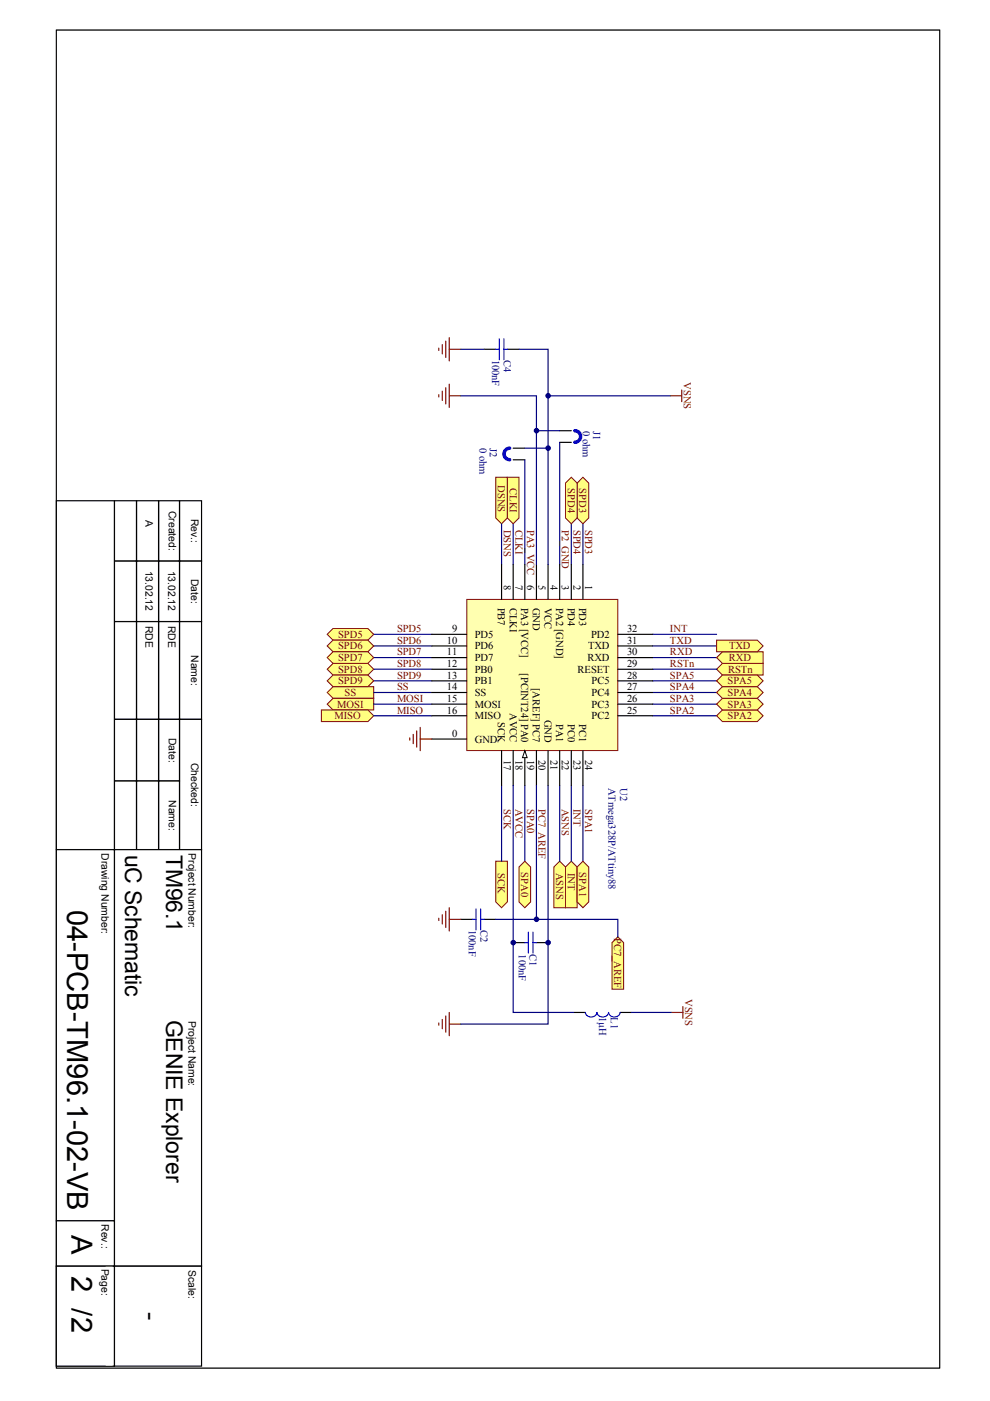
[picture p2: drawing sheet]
<svg xmlns="http://www.w3.org/2000/svg" width="210mm" height="297mm" viewBox="0 0 210 297" stroke-linecap="round" stroke-linejoin="round" font-family="sans-serif">
<path d="M12 6.4h187.2v283.6h-187.2z" fill="#fff" stroke="#000" stroke-width=".21"/>
<g fill="#fff" stroke="#000" stroke-width=".25">
<path d="M38.1 106.2h4.6v12.7h-4.6z"/>
<path d="M38.1 119h4.6v12.8h-4.6z"/>
<path d="M38.1 131.8h4.6v20.7h-4.6z"/>
<path d="M38.1 152.5h4.6v27.6h-4.6z"/>
<path d="M33.6 106.2h4.5v12.7h-4.5z"/>
<path d="M33.6 119h4.5v12.8h-4.5z"/>
<path d="M33.6 131.8h4.5v20.7h-4.5z"/>
<path d="M33.6 152.5h4.5v13.1h-4.5z"/>
<path d="M33.6 165.6h4.5v14.5h-4.5z"/>
<path d="M29 106.2h4.6v12.7h-4.6z"/>
<path d="M29 119h4.6v12.8h-4.6z"/>
<path d="M29 131.8h4.6v20.7h-4.6z"/>
<path d="M29 152.5h4.6v13.1h-4.6z"/>
<path d="M29 165.6h4.6v14.5h-4.6z"/>
<path d="M24.3 106.2h4.6v12.7h-4.6z"/>
<path d="M24.3 119h4.6v12.8h-4.6z"/>
<path d="M24.3 131.8h4.6v20.7h-4.6z"/>
<path d="M24.3 152.5h4.6v13.1h-4.6z"/>
<path d="M24.3 165.6h4.6v14.5h-4.6z"/>
<path d="M24.3 180.1h18.4v88.3h-18.4z"/>
<path d="M24.3 268.5h18.4v21.1h-18.4z"/>
<path d="M12 268.5h12.3v21.1h-12.3z"/>
<path d="M12 106.2h12.3v73.9h-12.3z"/>
<path d="M12 180.1h12.3v78.7h-12.3z"/>
<path d="M12 258.8h12.3v9.6h-12.3z"/>
</g>
<g fill="#fff" stroke="#fff" stroke-width=".25">
<path d="M41 180.6h1.2v23h-1.2z"/>
<path d="M41 216.2h1.2v17h-1.2z"/>
<path d="M41 269h1.2v20.2h-1.2z"/>
<path d="M22.5 180.6h1.3v21.7h-1.3z"/>
<path d="M22.5 259.3h1.3v8.6h-1.3z"/>
<path d="M22.5 268.7h1.3v20.7h-1.3z"/>
<path d="M28 269h7.3v20.2h-7.3z"/>
</g>
<g fill="#ffff80" stroke="#800000" stroke-width=".21">
<path d="M105.1 182.6h2.5v8.6l-1.3 1.3-1.2-1.3z" fill-rule="evenodd"/>
<path d="M68.1 150.5h9.9l1.2 1.3-1.2 1.2h-9.9z" fill-rule="evenodd"/>
<path d="M121.1 182.6l1.3 1.2v8.7h-2.5v-8.7z" fill-rule="evenodd"/>
</g>
<path d="M118.7 93.8v25.9M79.2 146.8h12.4M79.2 149.3h12.4M79.2 151.8h12.4M106.3 166.6v16" fill="none" stroke="#000080" stroke-width=".25"/>
<path d="M93 83.7v.5M93.8 82.9v2M94.5 82.2v3.4M95.3 81.5v4.9M95.3 83.9h2.4M142.1 83.9h2.4M144.5 82.7v2.5M142.3 214.7h2.5M144.8 213.4v2.5" fill="none" stroke="#800000" stroke-width=".25"/>
<path d="M118.7 91.3h2.4M118.7 93.8h2.4" fill="none" stroke="#000" stroke-width=".25"/>
<path d="M121.9 91.3a1.22 1.22 0 0 1 1.2 1.2 1.22 1.22 0 0 1-1.2 1.3" fill="none" stroke="#00f" stroke-width=".74"/>
<path d="M153.2 140.7h8.6v2.4h-8.6l-1.3-1.2z" fill-rule="evenodd" fill="#ffff80" stroke="#800000" stroke-width=".21"/>
<path d="M108.8 97.5h2.5M108.8 95h2.5M108.8 199.9h2.5M113.7 199.9h2.5M121.6 214.7h2.5M131.5 214.7h2.4" fill="none" stroke="#000" stroke-width=".25"/>
<path d="M111.3 199.9h.7M112 197.6v4.5M113 199.9h.7M113 197.6v4.5M124.1 214.7a1.27 1.27 0 0 0 1.2 .9 1.27 1.27 0 0 0 1.3-.9 1.27 1.27 0 0 0 1.2 .9 1.27 1.27 0 0 0 1.2-.9 1.25 1.25 0 0 0 1.3 .9 1.25 1.25 0 0 0 1.2-.9" fill="none" stroke="#00f" stroke-width=".25"/>
<path d="M111.3 97.5v22.2M111.3 95h4.9M111.3 166.6v16M133.9 214.7h8.4" fill="none" stroke="#000080" stroke-width=".25"/>
<path d="M108.1 95a1.22 1.22 0 0 0-1.2 1.2 1.22 1.22 0 0 0 1.2 1.3" fill="none" stroke="#00f" stroke-width=".74"/>
<path d="M118.7 182.6l1.2 1.2v8.7h-2.5v-8.7z" fill-rule="evenodd" fill="#ffff80" stroke="#800000" stroke-width=".21"/>
<path d="M113.7 91.3h5M118.7 166.6v16" fill="none" stroke="#000080" stroke-width=".25"/>
<path d="M97.7 194.9h2.5M102.6 194.9h2.5" fill="none" stroke="#000" stroke-width=".25"/>
<path d="M100.2 194.9h.7M100.9 192.7v4.4M101.9 194.9h.7M101.9 192.7v4.4" fill="none" stroke="#00f" stroke-width=".25"/>
<path d="M93 194.7v.5M93.8 193.9v2M94.5 193.2v3.5M95.3 192.5v4.9M95.3 194.9h2.4" fill="none" stroke="#800000" stroke-width=".25"/>
<path d="M105.1 101.2h2.5v8.6l-1.3 1.3-1.2-1.3z" fill-rule="evenodd" fill="#ffff80" stroke="#800000" stroke-width=".21"/>
<g fill="none" stroke="#000080" stroke-width=".25">
<path d="M97.7 74.1h4.9M106.3 111.1v8.6M108.8 111.1v8.6M121.1 111.1v8.6M123.6 111.1v8.6M79.2 139.4h12.4M79.2 137h12.4M79.2 134.5h12.4M138.4 137h13.5M138.4 134.5h13.5M79.2 144.4h12.4M79.2 141.9h12.4"/>
<path d="M138.4 144.4h13.5M138.4 151.8h13.5M138.4 149.3h13.5M138.4 146.8h13.5M121.1 166.6v16M123.6 166.6v16"/>
</g>
<path d="M93 73.8v.5M93.8 73.1v1.9M94.5 72.3v3.5M95.3 71.6v4.9M95.3 74.1h2.4M93 216.9v.5M93.8 216.1v2M94.5 215.4v3.5M95.3 214.7v4.9M95.3 217.1h2.4" fill="none" stroke="#800000" stroke-width=".25"/>
<path d="M102.6 74.1h2.5M107.6 74.1h2.4" fill="none" stroke="#000" stroke-width=".25"/>
<path d="M105.1 74.1h.8M105.9 71.8v4.5M106.8 74.1h.8M106.8 71.8v4.5" fill="none" stroke="#00f" stroke-width=".25"/>
<g fill="#ffff80" stroke="#800000" stroke-width=".21">
<path d="M111.3 182.6l1.2 1.2v7.4l-1.2 1.3-1.3-1.3v-7.4z" fill-rule="evenodd"/>
<path d="M123.6 182.6l1.2 1.2v7.4l-1.2 1.3-1.2-1.3v-7.4z" fill-rule="evenodd"/>
<path d="M153.2 150.5h7.4l1.2 1.3-1.2 1.2h-7.4l-1.3-1.2z" fill-rule="evenodd"/>
<path d="M153.2 148.1h7.4l1.2 1.2-1.2 1.2h-7.4l-1.3-1.2z" fill-rule="evenodd"/>
<path d="M153.2 145.6h7.4l1.2 1.2-1.2 1.3h-7.4l-1.3-1.3z" fill-rule="evenodd"/>
<path d="M153.2 143.1h7.4l1.2 1.3-1.2 1.2h-7.4l-1.3-1.2z" fill-rule="evenodd"/>
</g>
<path d="M138.4 139.4h13.5M138.4 141.9h13.5" fill="none" stroke="#000080" stroke-width=".25"/>
<g fill="#ffff80" stroke="#800000" stroke-width=".21">
<path d="M153.2 138.2h8.6v2.5h-8.6l-1.3-1.3z" fill-rule="evenodd"/>
<path d="M151.9 135.7h8.7l1.2 1.3-1.2 1.2h-8.7z" fill-rule="evenodd"/>
<path d="M123.6 101.2l1.2 1.2v7.4l-1.2 1.3-1.2-1.3v-7.4z" fill-rule="evenodd"/>
<path d="M107.6 101.2h2.4v8.6l-1.2 1.3-1.2-1.3z" fill-rule="evenodd"/>
<path d="M121.1 101.2l1.3 1.2v7.4l-1.3 1.3-1.2-1.3v-7.4z" fill-rule="evenodd"/>
<path d="M70.6 133.3h7.4l1.2 1.2-1.2 1.2h-7.4l-1.2-1.2z" fill-rule="evenodd"/>
<path d="M70.6 135.7h7.4l1.2 1.3-1.2 1.2h-7.4l-1.2-1.2z" fill-rule="evenodd"/>
<path d="M70.6 138.2h7.4l1.2 1.2-1.2 1.3h-7.4l-1.2-1.3z" fill-rule="evenodd"/>
<path d="M70.6 140.7h7.4l1.2 1.2-1.2 1.2h-7.4l-1.2-1.2z" fill-rule="evenodd"/>
<path d="M131 198.6l1.2 1.3v9.8h-2.4v-9.8z" fill-rule="evenodd"/>
</g>
<path d="M99 127.1h32v32h-32z" fill="#ffffb0" stroke="#800000" stroke-width=".21"/>
<g fill="none" stroke="#000" stroke-width=".25">
<path d="M106.3 119.7v7.4M108.8 119.7v7.4M111.3 119.7v7.4M113.7 119.7v7.4M116.2 119.7v7.4M118.7 119.7v7.4M121.1 119.7v7.4M123.6 119.7v7.4M91.6 134.5h7.4M91.6 137h7.4M91.6 139.4h7.4M91.6 141.9h7.4"/>
<path d="M91.6 144.4h7.4M91.6 146.8h7.4M91.6 149.3h7.4M91.6 151.8h7.4M106.3 159.2v7.4M108.8 159.2v7.4M111.3 159.2v7.4"/>
</g>
<path d="M111.3 159.2l.5 1.4h-1z" fill="#fff" stroke="#000" stroke-width=".21"/>
<g fill="none" stroke="#000" stroke-width=".25">
<path d="M131 139.4h7.4M131 137h7.4M131 134.5h7.4M91.6 156.7h7.4M113.7 159.2v7.4M116.2 159.2v7.4M118.7 159.2v7.4M121.1 159.2v7.4M123.6 159.2v7.4M131 151.8h7.4M131 149.3h7.4M131 146.8h7.4"/>
<path d="M131 144.4h7.4M131 141.9h7.4"/>
</g>
<path d="M86.9 156.4v.5M87.6 155.7v2M88.4 155v3.4M89.1 154.2v5M89.1 156.7h2.5" fill="none" stroke="#800000" stroke-width=".25"/>
<path d="M110 74.1h6.2v45.6M97.7 83.9h16v35.8M116.2 83.9h25.9M108.8 166.6v48.1h12.8M113.7 166.6v28.3M116.2 166.6v50.5h-18.5M105.1 194.9h25.9v3.7" fill="none" stroke="#000080" stroke-width=".25"/>
<g fill="#000080" stroke="#000080" stroke-width=".21">
<circle cx="116.2" cy="83.9" r=".48"/>
<circle cx="113.7" cy="91.3" r=".48"/>
<circle cx="116.2" cy="95" r=".48"/>
<circle cx="113.7" cy="194.9" r=".48"/>
<circle cx="108.8" cy="199.8" r=".48"/>
<circle cx="116.2" cy="199.8" r=".48"/>
</g>
<text font-size="9.9" fill="#800000" x="72.3" y="145.6" transform="rotate(90 72.3 145.6)">POSS</text>
<g font-size="6.2">
<text x="14.2" y="192.9" transform="rotate(90 14.2 192.9)">04aPCBaTM96.1a02aVB</text>
<text x="15.2" y="261.8" transform="rotate(90 15.2 261.8)">A</text>
<text x="15.2" y="270.6" transform="rotate(90 15.2 270.6)">2 /2</text>
</g>
<text font-size="5.3" x="30.3" y="278.2" transform="rotate(90 30.3 278.2)">a</text>
<g font-size="4.9">
<text x="26.6" y="181.2" transform="rotate(90 26.6 181.2)">uC Schematic</text>
<text x="35.3" y="181.2" transform="rotate(90 35.3 181.2)">TM96.1</text>
<text x="35.3" y="216.2" transform="rotate(90 35.3 216.2)">GENIE Explorer</text>
</g>
<g font-size="2.2" fill="#000080">
<text x="104.3" y="76.3" transform="rotate(90 104.3 76.3)">100nF</text>
<text x="106.8" y="76.3" transform="rotate(90 106.8 76.3)">C4</text>
<text x="101.6" y="95" transform="rotate(90 101.6 95)">0 ohm</text>
<text x="103.9" y="95" transform="rotate(90 103.9 95)">J2</text>
<text x="123.6" y="91.3" transform="rotate(90 123.6 91.3)">0 ohm</text>
<text x="125.8" y="91.3" transform="rotate(90 125.8 91.3)">J1</text>
<text x="129" y="167.1" transform="rotate(90 129 167.1)">ATmega328P/ATtiny88</text>
<text x="131.5" y="167.1" transform="rotate(90 131.5 167.1)">U2</text>
<text x="99.4" y="197.1" transform="rotate(90 99.4 197.1)">100nF</text>
<text x="101.9" y="197.1" transform="rotate(90 101.9 197.1)">C2</text>
<text x="110" y="202.3" transform="rotate(90 110 202.3)">100nF</text>
<text x="112.2" y="202.3" transform="rotate(90 112.2 202.3)">C1</text>
<text x="127" y="215.7" transform="rotate(90 127 215.7)">1µH</text>
<text x="129.5" y="215.7" transform="rotate(90 129.5 215.7)">L1</text>
</g>
<g font-size="2.2" fill="#800000">
<text x="145" y="81.1" transform="rotate(90 145 81.1)">VSNS</text>
<text x="105.6" y="102.9" transform="rotate(90 105.6 102.9)">DSNS</text>
<text x="108.1" y="103.5" transform="rotate(90 108.1 103.5)">CLKI</text>
<text x="120.4" y="103.5" transform="rotate(90 120.4 103.5)">SPD4</text>
<text x="122.8" y="103.5" transform="rotate(90 122.8 103.5)">SPD3</text>
<text x="106.8" y="112.3" transform="rotate(90 106.8 112.3)">DSNS</text>
<text x="109.3" y="112.3" transform="rotate(90 109.3 112.3)">CLKI</text>
<text x="111.7" y="112.3" transform="rotate(90 111.7 112.3)">PA3_VCC</text>
<text x="119.1" y="112.3" transform="rotate(90 119.1 112.3)">P2_GND</text>
<text x="121.6" y="112.3" transform="rotate(90 121.6 112.3)">SPD4</text>
<text x="124.1" y="112.3" transform="rotate(90 124.1 112.3)">SPD3</text>
<text x="71.7" y="135.2">SPD5</text>
<text x="71.7" y="137.7">SPD6</text>
<text x="84.2" y="134">SPD5</text>
<text x="84.2" y="136.5">SPD6</text>
<text x="142.1" y="136.5">TXD</text>
<text x="142.1" y="134">INT</text>
<text x="154.6" y="137.7">TXD</text>
<text x="71.7" y="140.2">SPD7</text>
<text x="71.7" y="142.6">SPD8</text>
<text x="84.2" y="141.4">SPD8</text>
<text x="84.2" y="143.9">SPD9</text>
<text x="84.2" y="139">SPD7</text>
<text x="142.1" y="141.4">RSTn</text>
<text x="142.1" y="143.9">SPA5</text>
<text x="142.1" y="139">RXD</text>
<text x="154.4" y="142.6">RSTn</text>
<text x="154.5" y="140.2">RXD</text>
<text x="71.7" y="145.1">SPD9</text>
<text x="73.1" y="147.6">SS</text>
<text x="84.2" y="148.8">MOSI</text>
<text x="84.2" y="146.4">SS</text>
<text x="142.1" y="148.8">SPA3</text>
<text x="142.1" y="146.4">SPA4</text>
<text x="154.3" y="147.6">SPA4</text>
<text x="154.3" y="145.1">SPA5</text>
<text x="70.9" y="152.5">MISO</text>
<text x="71.5" y="150">MOSI</text>
<text x="84.2" y="151.3">MISO</text>
<text x="142.1" y="151.3">SPA2</text>
<text x="154.3" y="152.5">SPA2</text>
<text x="154.3" y="150">SPA3</text>
<text x="106.8" y="171.5" transform="rotate(90 106.8 171.5)">SCK</text>
<text x="109.3" y="171.5" transform="rotate(90 109.3 171.5)">AVCC</text>
<text x="111.7" y="171.5" transform="rotate(90 111.7 171.5)">SPA0</text>
<text x="114.2" y="171.5" transform="rotate(90 114.2 171.5)">PC7_AREF</text>
<text x="119.1" y="171.5" transform="rotate(90 119.1 171.5)">ASNS</text>
<text x="121.6" y="171.5" transform="rotate(90 121.6 171.5)">INT</text>
<text x="124.1" y="171.5" transform="rotate(90 124.1 171.5)">SPA1</text>
<text x="105.6" y="185.1" transform="rotate(90 105.6 185.1)">SCK</text>
<text x="110.5" y="184.9" transform="rotate(90 110.5 184.9)">SPA0</text>
<text x="117.9" y="185.1" transform="rotate(90 117.9 185.1)">ASNS</text>
<text x="120.4" y="185.1" transform="rotate(90 120.4 185.1)">INT</text>
<text x="122.8" y="184.9" transform="rotate(90 122.8 184.9)">SPA1</text>
<text x="130.2" y="198.9" transform="rotate(90 130.2 198.9)">PC7_AREF</text>
<text x="145.3" y="211.8" transform="rotate(90 145.3 211.8)">VSNS</text>
</g>
<g font-size="2.2">
<text x="30.8" y="110.3" transform="rotate(90 30.8 110.3)">A</text>
<text x="35.8" y="108.3" transform="rotate(90 35.8 108.3)">Created:</text>
<text x="40.5" y="110" transform="rotate(90 40.5 110)">Rev.:</text>
<text x="30.8" y="121" transform="rotate(90 30.8 121)">13.02.12</text>
<text x="35.7" y="121" transform="rotate(90 35.7 121)">13.02.12</text>
<text x="40.5" y="122.8" transform="rotate(90 40.5 122.8)">Date:</text>
<text x="106.8" y="124" transform="rotate(90 106.8 124)">8</text>
<text x="109.3" y="124" transform="rotate(90 109.3 124)">7</text>
<text x="111.7" y="124" transform="rotate(90 111.7 124)">6</text>
<text x="114.2" y="124" transform="rotate(90 114.2 124)">5</text>
<text x="116.7" y="124" transform="rotate(90 116.7 124)">4</text>
<text x="119.1" y="124" transform="rotate(90 119.1 124)">3</text>
<text x="121.6" y="124" transform="rotate(90 121.6 124)">2</text>
<text x="124.1" y="124" transform="rotate(90 124.1 124)">1</text>
<text x="105.6" y="128.8" transform="rotate(90 105.6 128.8)">PB7</text>
<text x="108.1" y="128.8" transform="rotate(90 108.1 128.8)">CLKI</text>
<text x="110.5" y="128.8" transform="rotate(90 110.5 128.8)">PA3 [VCC]</text>
<text x="113" y="128.8" transform="rotate(90 113 128.8)">GND</text>
<text x="115.5" y="128.8" transform="rotate(90 115.5 128.8)">VCC</text>
<text x="117.9" y="128.8" transform="rotate(90 117.9 128.8)">PA2 [GND]</text>
<text x="120.4" y="128.8" transform="rotate(90 120.4 128.8)">PD4</text>
<text x="122.8" y="128.8" transform="rotate(90 122.8 128.8)">PD3</text>
<text x="30.8" y="132.7" transform="rotate(90 30.8 132.7)">RDE</text>
<text x="35.7" y="132.7" transform="rotate(90 35.7 132.7)">RDE</text>
<text x="94.7" y="136.5">10</text>
<text x="95.8" y="134">9</text>
<text x="100.7" y="135.2">PD5</text>
<text x="100.7" y="137.7">PD6</text>
<text x="124.7" y="137.7">TXD</text>
<text x="125.3" y="135.2">PD2</text>
<text x="133" y="136.5">31</text>
<text x="133" y="134">32</text>
<text x="40.5" y="138.9" transform="rotate(90 40.5 138.9)">Name:</text>
<text x="94.7" y="139">11</text>
<text x="94.7" y="141.4">12</text>
<text x="94.7" y="143.9">13</text>
<text x="100.7" y="140.2">PD7</text>
<text x="100.7" y="142.6">PB0</text>
<text x="110.5" y="142.8" transform="rotate(90 110.5 142.8)">[PCINT24] PA0</text>
<text x="122.4" y="142.6">RESET</text>
<text x="124.6" y="140.2">RXD</text>
<text x="133" y="143.9">28</text>
<text x="133" y="141.4">29</text>
<text x="133" y="139">30</text>
<text x="94.7" y="146.4">14</text>
<text x="94.7" y="148.8">15</text>
<text x="100.7" y="145.1">PB1</text>
<text x="100.7" y="147.6">SS</text>
<text x="113" y="145.9" transform="rotate(90 113 145.9)">[AREF] PC7</text>
<text x="125.4" y="147.6">PC4</text>
<text x="125.4" y="145.1">PC5</text>
<text x="133" y="148.8">26</text>
<text x="133" y="146.4">27</text>
<text x="94.7" y="151.3">16</text>
<text x="100.7" y="150">MOSI</text>
<text x="100.7" y="152.5">MISO</text>
<text x="105.6" y="153.1" transform="rotate(90 105.6 153.1)">SCK</text>
<text x="108.1" y="151.2" transform="rotate(90 108.1 151.2)">AVCC</text>
<text x="115.5" y="152.6" transform="rotate(90 115.5 152.6)">GND</text>
<text x="117.9" y="153.5" transform="rotate(90 117.9 153.5)">PA1</text>
<text x="120.4" y="153.6" transform="rotate(90 120.4 153.6)">PC0</text>
<text x="122.8" y="153.6" transform="rotate(90 122.8 153.6)">PC1</text>
<text x="125.4" y="152.5">PC2</text>
<text x="125.4" y="150">PC3</text>
<text x="133" y="151.3">25</text>
<text x="35.8" y="156.4" transform="rotate(90 35.8 156.4)">Date:</text>
<text x="40.5" y="161.7" transform="rotate(90 40.5 161.7)">Checked:</text>
<text x="95.8" y="156.2">0</text>
<text x="100.7" y="157.5">GND</text>
<text x="106.8" y="161.1" transform="rotate(90 106.8 161.1)">17</text>
<text x="109.3" y="161.1" transform="rotate(90 109.3 161.1)">18</text>
<text x="111.7" y="161.1" transform="rotate(90 111.7 161.1)">19</text>
<text x="114.2" y="161.1" transform="rotate(90 114.2 161.1)">20</text>
<text x="116.7" y="161.1" transform="rotate(90 116.7 161.1)">21</text>
<text x="119.1" y="161.1" transform="rotate(90 119.1 161.1)">22</text>
<text x="121.6" y="161.1" transform="rotate(90 121.6 161.1)">23</text>
<text x="124.1" y="161.1" transform="rotate(90 124.1 161.1)">24</text>
<text x="35.8" y="169.6" transform="rotate(90 35.8 169.6)">Name:</text>
<text x="21.5" y="180.9" transform="rotate(90 21.5 180.9)">Drawing Number:</text>
<text x="40" y="180.9" transform="rotate(90 40 180.9)">Project Number:</text>
<text x="40" y="216.4" transform="rotate(90 40 216.4)">Project Name:</text>
<text x="21.5" y="259.6" transform="rotate(90 21.5 259.6)">Rev.:</text>
<text x="21.5" y="269" transform="rotate(90 21.5 269)">Page:</text>
<text x="40" y="269.2" transform="rotate(90 40 269.2)">Scale:</text>
</g>
</svg>
